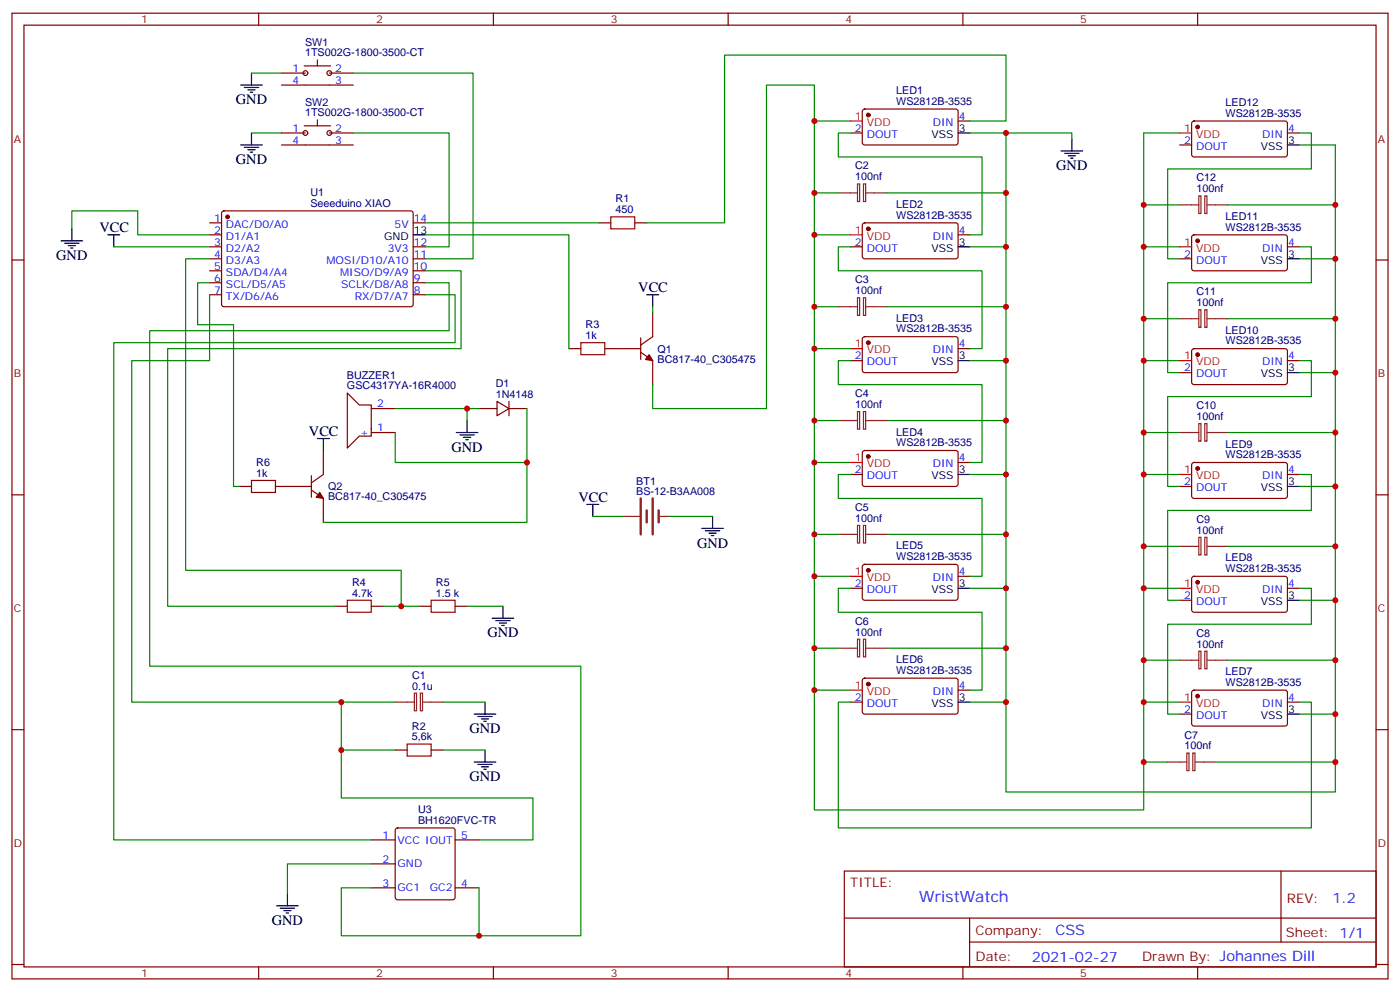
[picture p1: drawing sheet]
<svg xmlns="http://www.w3.org/2000/svg" width="412mm" height="292mm" viewBox="0 0 412 292" stroke-linecap="round" stroke-linejoin="round" font-family="sans-serif">
<g fill="none" stroke="#870000" stroke-width=".35">
<path d="M3.5 3.9h405.4v284.3h-405.4zM7.1 7.4h398.2v277.3h-398.2zM76.2 3.9v3.5M89.6 19.4h7.8M93.5 17.6v1.8M145.3 3.9v3.5M214.5 3.9v3.5M283.6 3.9v3.5M352.8 3.9v3.5M82.9 39.2h7.1M82.9 21.5h7.1M82.9 25h21.2"/>
<path d="M89.6 37h7.8M93.5 35.3v1.7M97 39.2h7.1M97 21.5h7.1M250.5 39.2h3.5M254.2 32.3l.5-.2 27.1 .1 .4 .6v9.5l-.7 .4-27.1-.1-.4-.6v-9.2zM282.2 35.6h3.6M351.2 35.8l.5-.2 27.1 .1 .4 .6v9.5l-.7 .4-27.1-.1-.4-.6v-9.2zM379.2 39.2h3.6M82.9 42.7h21.2M347.5 42.7h3.5M3.5 76.6h3.6"/>
<path d="M61.7 65.6h3.6M61.7 69.1h3.6M61.7 72.7h3.6M61.7 76.2h3.6M61.7 79.7h3.6M65.5 62.3l.5-.2h55.3l.4 .7-.1 27.1-.6 .4-55.3-.1-.4-.6v-26.8zM121.7 65.6h3.5M121.7 72.7h3.5M121.7 76.2h3.5M121.7 79.7h3.5M176.4 65.6h3.5M187 65.6h3.5"/>
<path d="M250.5 72.7h3.5M254.2 65.8l.5-.2 27.1 .1 .4 .6v9.5l-.7 .4-27.1-.1-.4-.6v-9.2zM282.2 69.1h3.6M347.5 76.2h3.5M351.2 69.4l.5-.3 27.1 .1 .4 .6v9.5l-.7 .4h-27.1l-.4-.7v-9.2zM379.2 72.7h3.6M405.3 76.6h3.6M61.7 83.3h3.6M61.7 86.8h3.6M121.7 83.3h3.5M121.7 86.8h3.5M188.7 99.5v6.3"/>
<path d="M192.3 92.1v7l-3.6 2.5M254.2 99.3l.5-.2 27.1 .1 .4 .6v9.5l-.7 .4-27.1-.1-.4-.6v-9.2zM102.3 115.7l3.5 3.5h3.6v9.2h-3.6l-3.5 3.5zM146.4 118.2l3.5 2.1-3.5 2.1zM149.9 118.2v4.2M167.6 102.7h3.5M178.2 102.7h10.5M188.7 103.7l3.6 2.5v7M250.5 106.2h3.5M282.2 102.7h3.6M347.5 109.7h3.5M351.2 102.9l.5-.2h27.1l.4 .7v9.4l-.7 .4h-27.1l-.4-.7v-9.1z"/>
<path d="M379.2 106.2h3.6M95.2 132.6v7.1l-3.5 2.5M109.4 127.4h7M109.4 120.3h7M141.1 120.3h5.3M149.9 120.3h5.3M250.5 139.7h3.5M254.2 132.9l.5-.3 27.1 .1 .4 .6v9.5l-.7 .4h-27.1l-.4-.7v-9.2zM282.2 136.2h3.6M351.2 136.4l.5-.2h27.1l.4 .7v9.4l-.7 .5-27.1-.1-.4-.7v-9.1zM379.2 139.7h3.6M3.5 145.7h3.6"/>
<path d="M70.6 143.2h3.5M81.1 143.2h10.6M91.7 144.3l3.5 2.5v7M91.7 140.1v6.3M347.5 143.2h3.5M405.3 145.7h3.6M98.8 178.5h3.5M109.4 178.5h3.5M123.5 178.5h3.5M134.1 178.5h3.5M250.5 173.2h3.5M254.2 166.4l.5-.2h27.1l.4 .7v9.4l-.7 .4h-27.1l-.4-.7v-9.1z"/>
<path d="M282.2 169.7h3.6M347.5 176.7h3.5M351.2 169.9l.5-.2h27.1l.4 .7v9.4l-.7 .5-27.1-.1-.4-.6v-9.2zM379.2 173.2h3.6M254.2 199.9l.5-.2h27.1l.4 .7v9.4l-.7 .5-27.1-.1-.4-.7v-9.1zM3.5 214.8h3.6M250.5 206.7h3.5M282.2 203.2h3.6M347.5 210.3h3.5M351.2 203.4l.5-.2 27.1 .1 .4 .6v9.5l-.7 .4-27.1-.1-.4-.6v-9.2zM379.2 206.7h3.6M405.3 214.8h3.6"/>
<path d="M116.4 220.8h3.5M127 220.8h3.5M109.4 247.3h7M109.4 254.4h7M116.7 244l.4-.2h16.2l.5 .2 .3 .5v19.7l-.3 .5-.5 .2h-16.2l-.5-.2-.2-.5v-19.7zM134.1 247.3h7M248.7 256.5h156.6v28.2h-156.6zM377.3 256.5v20.9M109.4 261.4h7M134.1 261.4h7M248.7 270.3h156.5M285.6 277.4h119.6"/>
<path d="M285.6 270.3v14.1M3.5 284h3.6M76.2 284.7v3.5M145.3 284.7v3.5M214.5 284.7v3.5M283.6 284.7v3.5M352.8 284.7v3.5M405.3 284h3.6"/>
<circle cx="90" cy="21.5" r=".71"/>
<circle cx="90" cy="39.2" r=".71"/>
<circle cx="97" cy="39.2" r=".71"/>
<circle cx="97" cy="21.5" r=".71"/>
</g>
<g fill="none" stroke="#000" stroke-width=".35">
<path d="M70.9 25h6.4M72 25.8h4.2M73 26.5h2.1M73.7 27.2h.7M74.1 21.5v3.5M74.1 39.2v3.5M282.2 39.2h3.6M70.9 42.7h6.4M72 43.4h4.2M73 44.1h2.1M73.7 44.8h.7M312.6 44.4h6.3"/>
<path d="M313.6 45.2h4.3M314.7 45.9h2.1M315.4 46.6h.7M315.7 40.9v3.5M379.2 42.7h3.6M18 70.9h6.3M19 71.6h4.3M20.1 72.3h2.1M20.8 73h.7M21.2 67.4v3.5M31.7 69.1h3.6M33.5 69.1v3.6"/>
<path d="M121.7 69.1h3.5M282.2 72.7h3.6M379.2 76.2h3.6M190.5 86.8h3.5M192.3 86.8v3.5M282.2 106.2h3.6M379.2 109.7h3.6M93.5 129.1h3.5M95.2 129.1v3.5M134.4 127.4h6.4M135.5 128.1h4.2M136.5 128.8h2.1"/>
<path d="M137.2 129.5h.7M137.6 123.8v3.6M282.2 139.7h3.6M172.9 148.5h3.5M174.6 148.5v3.5M206.7 155.6h6.4M207.8 156.3h4.2M208.8 157h2.2M209.5 157.7h.8M209.9 152v3.6M379.2 143.2h3.6M148.2 178.5v3.5"/>
<path d="M282.2 173.2h3.6M379.2 176.7h3.6M145 182h6.3M146 182.7h4.3M147.1 183.4h2.1M147.8 184.1h.7M139.7 210.3h6.3M140.8 211h4.2M141.8 211.7h2.1M142.5 212.4h.7M142.9 206.7v3.6M282.2 206.7h3.6"/>
<path d="M379.2 210.3h3.6M139.7 224.4h6.3M140.8 225.1h4.2M141.8 225.8h2.1M142.5 226.5h.7M142.9 220.8v3.6M81.5 266.7h6.3M82.5 267.4h4.3M83.6 268.1h2.1M84.3 268.8h.7M84.7 263.2v3.5"/>
</g>
<g fill="#870000" stroke="#870000" stroke-width=".35">
<path d="M191.2 104.4l1.1 1.8-2.2-.4z"/>
<path d="M94.2 145l1 1.8-2.1-.4z"/>
<circle cx="67" cy="63.9" r=".53"/>
<circle cx="255.8" cy="33.9" r=".53"/>
<circle cx="255.8" cy="67.4" r=".53"/>
<circle cx="255.8" cy="100.9" r=".53"/>
<circle cx="255.8" cy="134.4" r=".53"/>
<circle cx="255.8" cy="167.9" r=".53"/>
<circle cx="255.8" cy="201.4" r=".53"/>
<circle cx="352.8" cy="205" r=".53"/>
<circle cx="352.8" cy="171.4" r=".53"/>
<circle cx="352.8" cy="137.9" r=".53"/>
<circle cx="352.8" cy="104.4" r=".53"/>
<circle cx="352.8" cy="70.9" r=".53"/>
<circle cx="352.8" cy="37.4" r=".53"/>
</g>
<g fill="none" stroke="#008700" stroke-width=".35">
<path d="M74.1 39.2h8.8M74.1 21.5h8.8M104.1 39.2h28.2v33.5h-7.1M104.1 21.5h35.2v54.7h-14.1M239.9 35.6v-10.6h-14.1v95.3h-33.5v-7.1M250.5 39.2h-3.6v7h42.4v22.9h-3.5M250.5 35.6h-10.6v202.9h97v-199.3h10.6M285.8 35.6h10.5v-19.4h-82.9v49.4h-22.9M285.8 39.2h29.9v1.7M296.3 39.2v194h97v-190.5h-10.5M382.8 39.2h3.5v10.5h-42.3v26.5h3.5M239.9 56.8h7"/>
<path d="M261.1 56.8h35.2M21.2 67.4v-5.3h19.4v7h21.1M33.5 72.7h28.2M61.7 76.2h-7v91.7h63.5v10.6M125.2 69.1h42.4v33.6M125.2 79.7h10.6v23h-86.4v75.8h49.4M125.2 65.6h51.2M239.9 69.1h10.6M250.5 72.7h-3.6v7h42.4v23h-3.5M285.8 72.7h10.5M336.9 72.7h10.6M336.9 60.3h10.6"/>
<path d="M361.6 60.3h31.7M382.8 72.7h3.5v10.6h-42.3v26.4h3.5M382.8 76.2h10.5M61.7 86.8v19.4h-22.9v100.5h61.7M61.7 83.3h-3.5v12.3h10.6v47.6h1.8M125.2 86.8h8.9v14.1h-100.6v146.4h75.9M125.2 83.3h7.1v14.1h-88.2v98.7h127v79.4h-30v-14.1M192.3 90.3v1.8M239.9 90.3h7M261.1 90.3h35.2M336.9 93.8h10.6M361.6 93.8h31.7"/>
<path d="M239.9 102.7h10.6M250.5 106.2h-3.6v7h42.4v23h-3.5M285.8 106.2h10.5M336.9 106.2h10.6M382.8 106.2h3.5v10.6h-42.3v26.4h3.5M382.8 109.7h10.5M116.4 127.4v8.8h38.8v17.6h-60M116.4 120.3h24.7M137.6 120.3v3.5M155.2 120.3v15.9M239.9 136.2h10.6M239.9 123.8h7"/>
<path d="M250.5 139.7h-3.6v7.1h42.4v22.9h-3.5M261.1 123.8h35.2M285.8 139.7h10.5M336.9 139.7h10.6M336.9 127.4h10.6M361.6 127.4h31.7M382.8 139.7h3.5v10.6h-42.3v26.4h3.5M174.6 152h8.8M197.6 152h12.3M239.9 157.3h7M261.1 157.3h35.2M382.8 143.2h10.5"/>
<path d="M112.9 178.5h10.6M137.6 178.5h10.6M239.9 169.7h10.6M250.5 173.2h-3.6v7.1h42.4v22.9h-3.5M285.8 173.2h10.5M336.9 173.2h10.6M336.9 160.9h10.6M361.6 160.9h31.7M382.8 173.2h3.5v10.6h-42.3v26.5h3.5M382.8 176.7h10.5M239.9 190.9h7M261.1 190.9h35.2"/>
<path d="M336.9 194.4h10.6M361.6 194.4h31.7M116.4 206.7h-15.9v28.2h56.5v12.4h-15.9M130.5 206.7h12.4M239.9 203.2h10.6M250.5 206.7h-3.6v37.1h139.4v-37.1h-3.5M285.8 206.7h10.5M336.9 206.7h10.6M382.8 210.3h10.5M100.5 220.8h15.9M130.5 220.8h12.4M336.9 224.4h7.1"/>
<path d="M358.1 224.4h35.2M109.4 254.4h-24.7v8.8M109.4 261.4h-8.9v14.1h40.6"/>
</g>
<path d="M179.9 63.9h7.1v3.5h-7.1zM171.1 100.9h7.1v3.5h-7.1zM74.1 141.5h7v3.5h-7zM102.3 176.7h7.1v3.6h-7.1zM127 176.7h7.1v3.6h-7.1zM119.9 219.1h7.1v3.5h-7.1z" fill="none" stroke="#a10000" stroke-width=".35"/>
<g fill="none" stroke="#8c2424" stroke-width=".35">
<path d="M246.9 56.8h5.7M252.6 54.2h.6v5.1h-.6zM254.4 54.2h.6v5.1h-.6zM255.1 56.8h6M353.1 57.7h.7v5.2h-.7zM354.9 57.7h.6v5.2h-.6zM347.5 60.3h5.6M355.6 60.3h6M246.9 90.3h5.7M252.6 87.7h.6v5.2h-.6zM254.4 87.7h.6v5.2h-.6zM255.1 90.3h6"/>
<path d="M347.5 93.8h5.6M353.1 91.2h.7v5.2h-.7zM354.9 91.2h.6v5.2h-.6zM355.6 93.8h6M246.9 123.8h5.7M252.6 121.2h.6v5.2h-.6zM254.4 121.2h.6v5.2h-.6zM255.1 123.8h6M347.5 127.4h5.6M353.1 124.7h.7v5.2h-.7zM354.9 124.7h.6v5.2h-.6zM355.6 127.4h6"/>
<path d="M183.4 152h5M194 152h3.6M246.9 157.3h5.7M252.6 154.7h.6v5.2h-.6zM254.4 154.7h.6v5.2h-.6zM255.1 157.3h6M353.1 158.2h.7v5.2h-.7zM354.9 158.2h.6v5.2h-.6zM347.5 160.9h5.6M355.6 160.9h6M246.9 190.9h5.7M252.6 188.2h.6v5.2h-.6z"/>
<path d="M254.4 188.2h.6v5.2h-.6zM255.1 190.9h6M347.5 194.4h5.6M353.1 191.7h.7v5.2h-.7zM354.9 191.7h.6v5.2h-.6zM355.6 194.4h6M116.4 206.7h5.7M122.1 204.1h.6v5.2h-.6zM123.8 204.1h.7v5.2h-.7zM124.5 206.7h6M344 224.4h5.6M349.6 221.7h.6v5.2h-.6z"/>
<path d="M351.4 221.7h.6v5.2h-.6zM352.1 224.4h6"/>
</g>
<path d="M250.5 35.6h3.5M347.5 39.2h3.5M250.5 69.1h3.5M347.5 72.7h3.5M250.5 102.7h3.5M347.5 106.2h3.5M250.5 136.2h3.5M347.5 139.7h3.5M250.5 169.7h3.5M347.5 173.2h3.5M250.5 203.2h3.5M347.5 206.7h3.5" fill="none" stroke="#f00" stroke-width=".35"/>
<path d="M188.7 146.8v10.5M190.5 150.3v3.5M192.3 146.8v10.5M194 150.3v3.5" fill="none" stroke="#8c2424" stroke-width=".71"/>
<g fill="#c00">
<circle cx="100.5" cy="220.8" r=".88"/>
<circle cx="100.5" cy="206.7" r=".88"/>
<circle cx="239.9" cy="56.8" r=".88"/>
<circle cx="239.9" cy="69.1" r=".88"/>
<circle cx="239.9" cy="90.3" r=".88"/>
<circle cx="239.9" cy="102.7" r=".88"/>
<circle cx="239.9" cy="136.2" r=".88"/>
<circle cx="239.9" cy="123.8" r=".88"/>
<circle cx="239.9" cy="169.7" r=".88"/>
<circle cx="239.9" cy="157.3" r=".88"/>
<circle cx="239.9" cy="203.2" r=".88"/>
<circle cx="239.9" cy="190.9" r=".88"/>
<circle cx="336.9" cy="224.4" r=".88"/>
<circle cx="336.9" cy="206.7" r=".88"/>
<circle cx="336.9" cy="194.4" r=".88"/>
<circle cx="336.9" cy="173.2" r=".88"/>
<circle cx="336.9" cy="139.7" r=".88"/>
<circle cx="336.9" cy="160.9" r=".88"/>
<circle cx="336.9" cy="106.2" r=".88"/>
<circle cx="336.9" cy="127.4" r=".88"/>
<circle cx="336.9" cy="93.8" r=".88"/>
<circle cx="336.9" cy="72.7" r=".88"/>
<circle cx="336.9" cy="60.3" r=".88"/>
<circle cx="239.9" cy="35.6" r=".88"/>
<circle cx="296.3" cy="173.2" r=".88"/>
<circle cx="393.3" cy="60.3" r=".88"/>
<circle cx="393.3" cy="93.8" r=".88"/>
<circle cx="393.3" cy="76.2" r=".88"/>
<circle cx="393.3" cy="109.7" r=".88"/>
<circle cx="393.3" cy="143.2" r=".88"/>
<circle cx="393.3" cy="127.4" r=".88"/>
<circle cx="393.3" cy="160.9" r=".88"/>
<circle cx="393.3" cy="176.7" r=".88"/>
<circle cx="393.3" cy="194.4" r=".88"/>
<circle cx="393.3" cy="210.3" r=".88"/>
<circle cx="393.3" cy="224.4" r=".88"/>
<circle cx="296.3" cy="190.9" r=".88"/>
<circle cx="296.3" cy="206.7" r=".88"/>
<circle cx="296.3" cy="157.3" r=".88"/>
<circle cx="296.3" cy="139.7" r=".88"/>
<circle cx="296.3" cy="106.2" r=".88"/>
<circle cx="296.3" cy="72.7" r=".88"/>
<circle cx="296.3" cy="39.2" r=".88"/>
<circle cx="296.3" cy="123.8" r=".88"/>
<circle cx="296.3" cy="90.3" r=".88"/>
<circle cx="296.3" cy="56.8" r=".88"/>
<circle cx="118.2" cy="178.5" r=".88"/>
<circle cx="137.6" cy="120.3" r=".88"/>
<circle cx="155.2" cy="136.2" r=".88"/>
<circle cx="141.1" cy="275.5" r=".88"/>
</g>
<text font-size="4.6" fill="#00f" x="270.8" y="265.5">WristWatch</text>
<g font-size="4.2">
<text x="69.5" y="30.7">GND</text>
<text x="69.5" y="48.3">GND</text>
<text x="311.1" y="50.1">GND</text>
<text x="29.3" y="68.4">VCC</text>
<text x="16.6" y="76.6">GND</text>
<text x="188" y="86.1">VCC</text>
<text x="91" y="128.4">VCC</text>
<text x="133" y="133">GND</text>
<text x="170.4" y="147.8">VCC</text>
<text x="205.3" y="161.2">GND</text>
<text x="143.6" y="187.7">GND</text>
<text x="138.3" y="215.9">GND</text>
<text x="138.3" y="230">GND</text>
<text x="80.1" y="272.3">GND</text>
</g>
<g font-size="4.2" fill="#00f">
<text x="392.5" y="265.7">1.2</text>
<text x="310.9" y="275.3">CSS</text>
<text x="304" y="283.1">2021-02-27</text>
</g>
<g font-size="3.9" fill="#800">
<text x="250.5" y="261.1">TITLE:</text>
<text x="379.1" y="265.7">REV:</text>
<text x="287.4" y="275.3">Company:</text>
<text x="378.7" y="275.9">Sheet: 1/1</text>
<text x="287.4" y="282.9">Date:</text>
<text x="336.4" y="283">Drawn By: Johannes Dill</text>
</g>
<g font-size="3.2" fill="#800">
<text x="41.6" y="6.9">1</text>
<text x="110.8" y="6.9">2</text>
<text x="179.9" y="6.9">3</text>
<text x="249.1" y="6.9">4</text>
<text x="318.2" y="6.9">5</text>
<text x="4.1" y="42">A</text>
<text x="405.9" y="42">A</text>
<text x="4.1" y="111.1">B</text>
<text x="405.9" y="111.1">B</text>
<text x="4.1" y="180.3">C</text>
<text x="405.9" y="180.3">C</text>
<text x="4.1" y="249.4">D</text>
<text x="405.9" y="249.4">D</text>
<text x="41.6" y="287.7">1</text>
<text x="110.8" y="287.7">2</text>
<text x="179.9" y="287.7">3</text>
<text x="249.1" y="287.7">4</text>
<text x="318.2" y="287.7">5</text>
</g>
<g font-size="3.2" fill="#000080">
<text x="89.9" y="16.6">1TS002G-1800-3500-CT</text>
<text x="89.9" y="13.6">SW1</text>
<text x="264" y="27.7">LED1</text>
<text x="89.9" y="34.2">1TS002G-1800-3500-CT</text>
<text x="89.9" y="31.2">SW2</text>
<text x="264" y="30.9">WS2812B-3535</text>
<text x="361" y="34.4">WS2812B-3535</text>
<text x="361" y="31.2">LED12</text>
<text x="251.9" y="53.1">100nf</text>
<text x="251.9" y="49.9">C2</text>
<text x="352.4" y="53.4">C12</text>
<text x="91.4" y="57.6">U1</text>
<text x="181.3" y="59.6">R1</text>
<text x="352.4" y="56.6">100nf</text>
<text x="91.4" y="60.9">Seeeduino XIAO</text>
<text x="181.3" y="62.8">450</text>
<text x="264" y="64.4">WS2812B-3535</text>
<text x="264" y="61.2">LED2</text>
<text x="361" y="64.7">LED11</text>
<text x="361" y="67.9">WS2812B-3535</text>
<text x="251.9" y="83.4">C3</text>
<text x="251.9" y="86.6">100nf</text>
<text x="352.4" y="86.9">C11</text>
<text x="264" y="94.7">LED3</text>
<text x="352.4" y="90.1">100nf</text>
<text x="172.5" y="99.8">1k</text>
<text x="172.5" y="96.6">R3</text>
<text x="264" y="97.9">WS2812B-3535</text>
<text x="361" y="101.4">WS2812B-3535</text>
<text x="361" y="98.2">LED10</text>
<text x="193.7" y="106.8">BC817-40_C305475</text>
<text x="193.7" y="103.8">Q1</text>
<text x="102.2" y="111.5">BUZZER1</text>
<text x="146.1" y="113.9">D1</text>
<text x="102.2" y="114.7">GSC4317YA-16R4000</text>
<text x="146.1" y="117.1">1N4148</text>
<text x="251.9" y="116.9">C4</text>
<text x="251.9" y="120.1">100nf</text>
<text x="352.4" y="123.6">100nf</text>
<text x="352.4" y="120.4">C10</text>
<text x="264" y="131.4">WS2812B-3535</text>
<text x="264" y="128.2">LED4</text>
<text x="361" y="131.8">LED9</text>
<text x="75.5" y="137.1">R6</text>
<text x="361" y="134.9">WS2812B-3535</text>
<text x="75.5" y="140.4">1k</text>
<text x="187.4" y="142.7">BT1</text>
<text x="96.7" y="147.3">BC817-40_C305475</text>
<text x="96.7" y="144.4">Q2</text>
<text x="187.4" y="145.7">BS-12-B3AA008</text>
<text x="251.9" y="153.6">100nf</text>
<text x="251.9" y="150.4">C5</text>
<text x="352.4" y="153.9">C9</text>
<text x="264" y="161.7">LED5</text>
<text x="352.4" y="157.2">100nf</text>
<text x="264" y="164.9">WS2812B-3535</text>
<text x="361" y="165.3">LED8</text>
<text x="103.7" y="172.5">R4</text>
<text x="128.4" y="172.5">R5</text>
<text x="361" y="168.5">WS2812B-3535</text>
<text x="103.7" y="175.7">4.7k</text>
<text x="128.4" y="175.7">1.5 k</text>
<text x="251.9" y="183.9">C6</text>
<text x="251.9" y="187.1">100nf</text>
<text x="352.4" y="190.7">100nf</text>
<text x="352.4" y="187.5">C8</text>
<text x="264" y="195.3">LED6</text>
<text x="121.4" y="203">0.1u</text>
<text x="121.4" y="199.8">C1</text>
<text x="264" y="198.4">WS2812B-3535</text>
<text x="361" y="202">WS2812B-3535</text>
<text x="361" y="198.8">LED7</text>
<text x="121.3" y="215.1">R2</text>
<text x="121.3" y="218">5,6k</text>
<text x="348.9" y="220.7">100nf</text>
<text x="348.9" y="217.4">C7</text>
<text x="123.1" y="239.3">U3</text>
<text x="123.1" y="242.6">BH1620FVC-TR</text>
</g>
<g font-size="3.2" fill="#00f">
<text x="86.2" y="21.2">1</text>
<text x="98.8" y="21.2">2</text>
<text x="86.2" y="24.7">4</text>
<text x="98.8" y="24.7">3</text>
<text x="282.4" y="35.3">4</text>
<text x="86.2" y="38.8">1</text>
<text x="98.8" y="38.8">2</text>
<text x="251.8" y="38.8">2</text>
<text x="255.3" y="40.6">DOUT</text>
<text x="274.8" y="37">DIN</text>
<text x="371.8" y="40.6">DIN</text>
<text x="379.4" y="38.8">4</text>
<text x="86.2" y="42.3">4</text>
<text x="98.8" y="42.3">3</text>
<text x="348.8" y="42.3">2</text>
<text x="352.3" y="44.1">DOUT</text>
<text x="63.1" y="65.3">1</text>
<text x="121.9" y="65.3">14</text>
<text x="63.1" y="68.8">2</text>
<text x="66.6" y="67">DAC/D0/A0</text>
<text x="66.6" y="70.6">D1/A1</text>
<text x="116.2" y="67">5V</text>
<text x="274.8" y="70.6">DIN</text>
<text x="282.4" y="68.8">4</text>
<text x="63.1" y="72.3">3</text>
<text x="63.1" y="75.8">4</text>
<text x="66.6" y="74.1">D2/A2</text>
<text x="66.6" y="77.6">D3/A3</text>
<text x="96.2" y="77.6">MOSI/D10/A10</text>
<text x="114.2" y="74.1">3V3</text>
<text x="121.9" y="75.8">11</text>
<text x="121.9" y="72.3">12</text>
<text x="251.8" y="72.3">2</text>
<text x="255.3" y="74.1">DOUT</text>
<text x="348.8" y="75.8">2</text>
<text x="352.3" y="77.6">DOUT</text>
<text x="371.8" y="74.1">DIN</text>
<text x="379.4" y="72.3">4</text>
<text x="63.1" y="79.4">5</text>
<text x="63.1" y="82.9">6</text>
<text x="66.6" y="81.1">SDA/D4/A4</text>
<text x="100.2" y="81.1">MISO/D9/A9</text>
<text x="121.9" y="82.9">9</text>
<text x="121.9" y="79.4">10</text>
<text x="63.1" y="86.4">7</text>
<text x="66.6" y="84.7">SCL/D5/A5</text>
<text x="66.6" y="88.2">TX/D6/A6</text>
<text x="100.5" y="84.7">SCLK/D8/A8</text>
<text x="104.5" y="88.2">RX/D7/A7</text>
<text x="121.9" y="86.4">8</text>
<text x="251.8" y="105.8">2</text>
<text x="255.3" y="107.6">DOUT</text>
<text x="274.8" y="104.1">DIN</text>
<text x="282.4" y="102.3">4</text>
<text x="371.8" y="107.6">DIN</text>
<text x="379.4" y="105.8">4</text>
<text x="348.8" y="109.4">2</text>
<text x="352.3" y="111.1">DOUT</text>
<text x="111.1" y="119.9">2</text>
<text x="106.1" y="128.4">+</text>
<text x="111.1" y="127">1</text>
<text x="274.8" y="137.6">DIN</text>
<text x="282.4" y="135.8">4</text>
<text x="251.8" y="139.3">2</text>
<text x="255.3" y="141.1">DOUT</text>
<text x="348.8" y="142.9">2</text>
<text x="371.8" y="141.1">DIN</text>
<text x="379.4" y="139.3">4</text>
<text x="352.3" y="144.6">DOUT</text>
<text x="251.8" y="172.9">2</text>
<text x="274.8" y="171.1">DIN</text>
<text x="282.4" y="169.3">4</text>
<text x="379.4" y="172.9">4</text>
<text x="255.3" y="174.6">DOUT</text>
<text x="348.8" y="176.4">2</text>
<text x="352.3" y="178.2">DOUT</text>
<text x="371.8" y="174.6">DIN</text>
<text x="282.4" y="202.8">4</text>
<text x="251.8" y="206.4">2</text>
<text x="255.3" y="208.1">DOUT</text>
<text x="274.8" y="204.6">DIN</text>
<text x="348.8" y="209.9">2</text>
<text x="371.8" y="208.1">DIN</text>
<text x="379.4" y="206.4">4</text>
<text x="352.3" y="211.7">DOUT</text>
<text x="112.6" y="246.9">1</text>
<text x="117.1" y="248.4">VCC IOUT</text>
<text x="135.8" y="246.9">5</text>
<text x="112.6" y="254">2</text>
<text x="117.1" y="255.4">GND</text>
<text x="112.6" y="261.1">3</text>
<text x="117.1" y="262.5">GC1</text>
<text x="126.7" y="262.5">GC2</text>
<text x="135.8" y="261.1">4</text>
</g>
<g font-size="3.2" fill="#f00">
<text x="251.8" y="35.3">1</text>
<text x="255.3" y="37">VDD</text>
<text x="348.8" y="38.8">1</text>
<text x="352.3" y="40.6">VDD</text>
<text x="251.8" y="68.8">1</text>
<text x="255.3" y="70.6">VDD</text>
<text x="348.8" y="72.3">1</text>
<text x="352.3" y="74.1">VDD</text>
<text x="251.8" y="102.3">1</text>
<text x="255.3" y="104.1">VDD</text>
<text x="348.8" y="105.8">1</text>
<text x="352.3" y="107.6">VDD</text>
<text x="251.8" y="135.8">1</text>
<text x="255.3" y="137.6">VDD</text>
<text x="348.8" y="139.3">1</text>
<text x="352.3" y="141.1">VDD</text>
<text x="251.8" y="169.3">1</text>
<text x="255.3" y="171.1">VDD</text>
<text x="348.8" y="172.9">1</text>
<text x="352.3" y="174.6">VDD</text>
<text x="251.8" y="202.8">1</text>
<text x="255.3" y="204.6">VDD</text>
<text x="348.8" y="206.4">1</text>
<text x="352.3" y="208.1">VDD</text>
</g>
<g font-size="3.2">
<text x="274.4" y="40.6">VSS</text>
<text x="282.4" y="38.8">3</text>
<text x="371.4" y="44.1">VSS</text>
<text x="379.4" y="42.3">3</text>
<text x="113.1" y="70.6">GND</text>
<text x="121.9" y="68.8">13</text>
<text x="274.4" y="74.1">VSS</text>
<text x="282.4" y="72.3">3</text>
<text x="371.4" y="77.6">VSS</text>
<text x="379.4" y="75.8">3</text>
<text x="274.4" y="107.6">VSS</text>
<text x="282.4" y="105.8">3</text>
<text x="371.4" y="111.1">VSS</text>
<text x="379.4" y="109.4">3</text>
<text x="274.4" y="141.1">VSS</text>
<text x="282.4" y="139.3">3</text>
<text x="379.4" y="142.9">3</text>
<text x="371.4" y="144.6">VSS</text>
<text x="282.4" y="172.9">3</text>
<text x="274.4" y="174.6">VSS</text>
<text x="371.4" y="178.2">VSS</text>
<text x="379.4" y="176.4">3</text>
<text x="274.4" y="208.1">VSS</text>
<text x="282.4" y="206.4">3</text>
<text x="379.4" y="209.9">3</text>
<text x="371.4" y="211.7">VSS</text>
</g>
</svg>
